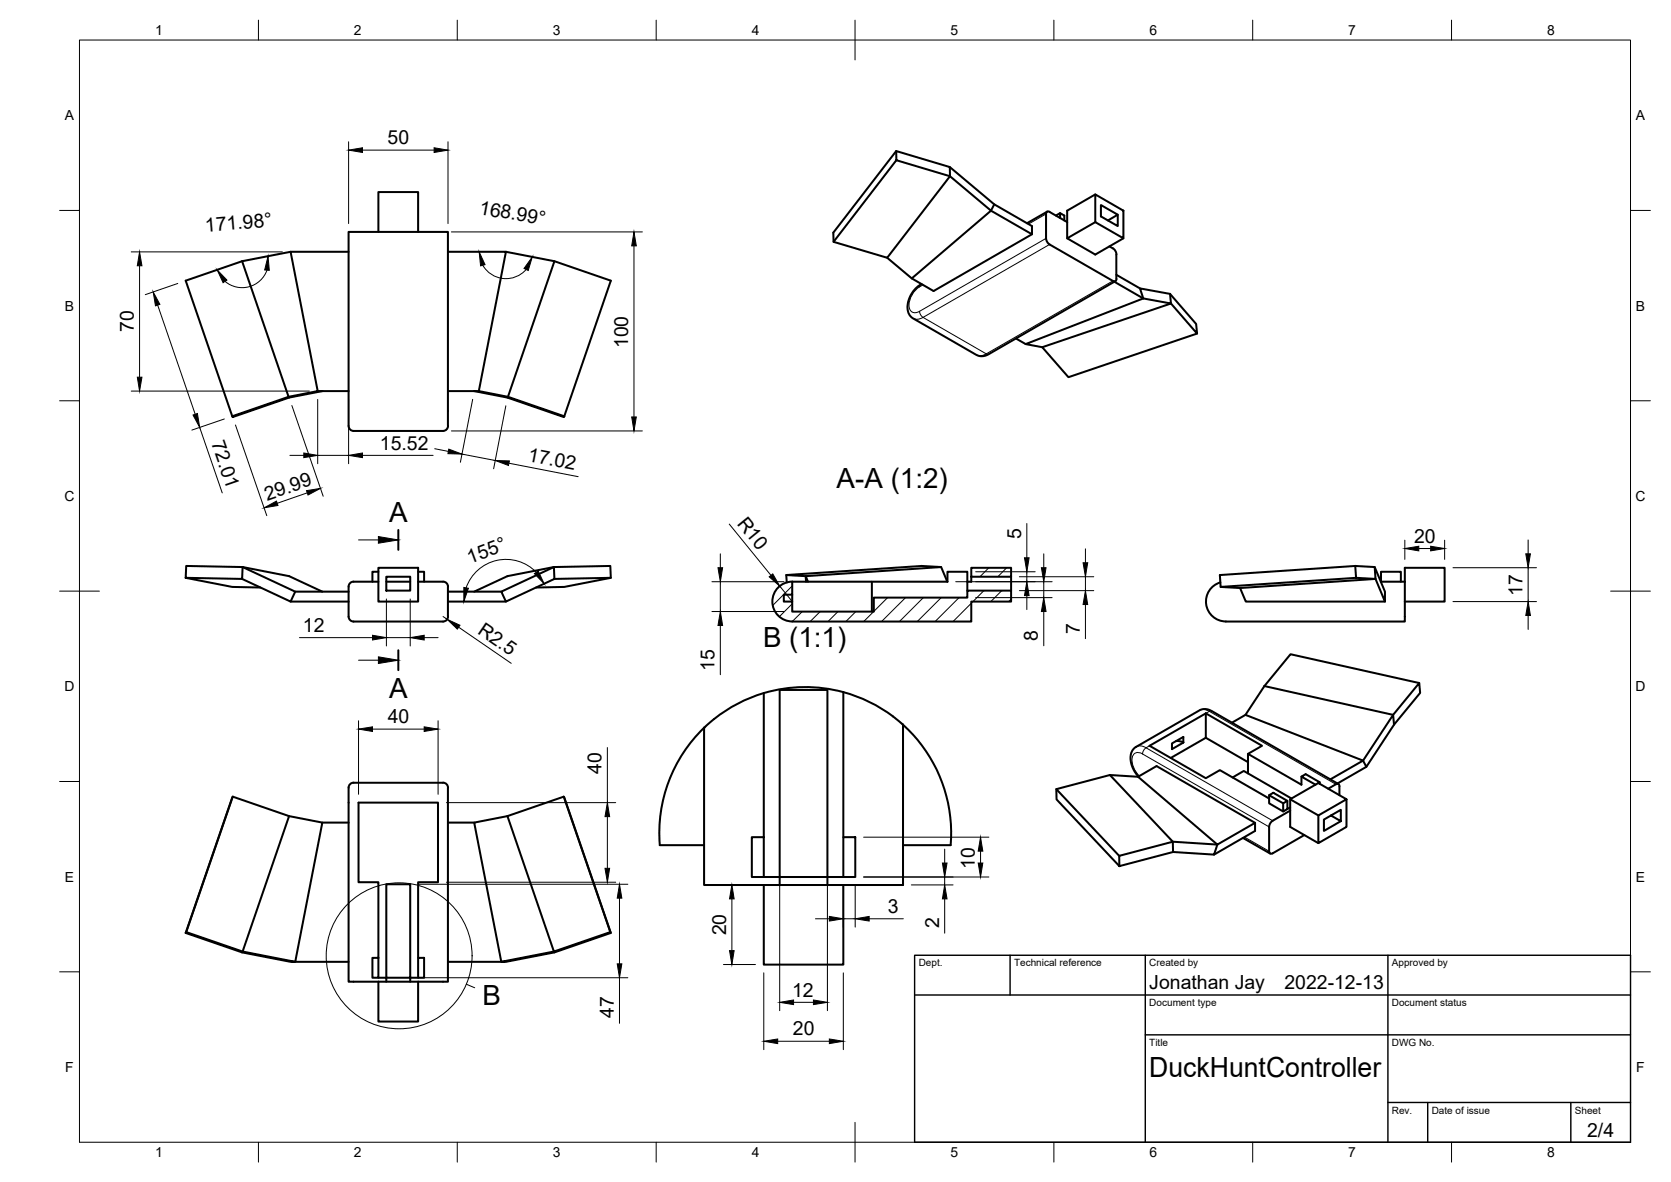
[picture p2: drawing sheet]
<svg xmlns="http://www.w3.org/2000/svg" width="420mm" height="297mm" viewBox="0 0 420 297" stroke-linecap="round" stroke-linejoin="round" font-family="sans-serif">
<!-- layer: Visible -->
<g fill="none" stroke="#000" stroke-width=".51">
<path d="M225.3 38l13.5 4 .1 2.3-13.5-4zM225.3 38l-15.8 20.5 .1 2.3 13.5 4 15.8-20.5 10.3 8.6 .8-1.5-11.2-9.4M87.7 58.3h24.9v47.8a2 2 0 0 1-.8 2.1l-22.9 .1a1.76 1.76 0 0 1-1.2-2.2zM95.1 58.3v-10h10v10M225.4 40.3l-15.8 20.5M250 51.4l9.5 5.4v2.1l-24.8 14.2-5.4-3.1M259.5 58.9l-10.3-6-19.9 17.1-6.2-5.2M263.3 53.2l-5.1 2.9M265.5 54.2l1.1-.6 1 .6v1.2M266.6 53.6v1.2M268.3 55.8l-4.4-2.6-.3-.1-.5 .3-.1 6.5 .2 .7 .4 .6 16.2 9.4 .7 .1 .2-.6M275.4 48.9l7.1 4v7l-7.1-4.1z"/>
<path d="M275.4 55.8l-7.1 4.1 7.1 4.1 7.1-4.1M275.4 48.9l-7.1 4v7M281.1 54v2.8l-4.3-2.4v-2.9l4.3 2.5-2.5 1.4M60.9 65.6l-14.2 4.9 11.7 34.1M73.1 63.3l-12.2 2.3M87.7 63.3h-14.6l6.8 35-7.3 1.4-11.7-34.1M112.6 63.3h14.6l-6.8 35 7.3 1.4 11.7-34.1M127.2 63.3l12.2 2.3 14.2 4.9-11.7 34.1M279 61.9a2.3 2.3 0 0 1 1.7 2M280.2 70.8l7.3 4.2-29.6 11.5 4.2 .8M280.4 70.7l-31.8 18.3-1.4 .5h-.9l-.8-.3-15.9-9.2a4.2 4.2 0 0 1-.8-5.5l1.4-2 1.5-1.1M280.7 69.1l5.9 3.4"/>
<path d="M280.7 64v6.1M286.6 72.5l7.6 1.4 .2 2.4-6.9-1.3zM294.2 73.9l6.6 7.5 .2 2.4-6.6-7.5-32.3 11 6.5 7.5 32.4-11M79.9 98.3h7.8M81 98.3l-8.3 1.6M112.6 98.3h7.8M119.2 98.3l8.4 1.6M127.7 99.7l14.2 4.9-.1 .2-14.2-4.9zM255.4 85.1l2.5 1.4M58.4 104.6l14.2-4.9 .1 .2-14.2 4.9zM46.7 145.2l11.7 2.3 7.1 .1M46.8 142.2l14.2 .3-.1 3-14.2-.3z"/>
<path d="M60.9 145.5l12.2 5.7 1.1-2.5-13.2-6.2 11.7 2.3 8.3 3.9M73.1 151.2h14.6M74.2 148.7h13.5M88.9 146.2h6.2M88.9 146.2a1.26 1.26 0 0 0-1.2 1.2v7.5a1.26 1.26 0 0 0 1.2 1.3h22.5a1.23 1.23 0 0 0 1.2-1.3v-7.5a1.26 1.26 0 0 0-1.2-1.2M95.1 143.7h-1.5v2.5M95.1 142.7h10v8.5h-10zM97.1 144.9h6v3.5h-6zM97.1 146.2h6M105.1 143.7h1.5v2.5M105.1 146.2h6.3M112.6 148.7h13.4"/>
<path d="M112.6 151.2h14.6M126 148.7l13.3-6.2 .1 3-12.2 5.7zM139.4 145.5l14.2-.3-.1-3-14.2 .3-11.7 2.3-8.4 3.9M153.6 145.2l-11.7 2.3-7.1 .1M197.7 144.5l.1 1.9M199.2 149.4v1.8M199.2 146.2a5 5 0 0 0-5 5 5 5 0 0 0 5 5M202.7 146.2l-.1-1.4-4.9-.3 34.1-2.3 4.8 .3 1.6 3.7M219.2 146.2v7.5M236.6 142.5l-34 2.3 .6 1.4M243.2 146.2v-2.5h-5v2.5h-39v3.2h-2.1v1.8h2.1v2.5h20.5v-3.5h23.5v-1.8h11v2.8h-10v5h-45M243.2 146.2v2.2"/>
<path d="M244.2 142.7h10v2.2h-10zM244.2 144.9v1.3h-1M254.2 144.9v3.5M306.8 146.4a5 5 0 0 0-3.5 5.5 5 5 0 0 0 4.9 4.3M311.8 147.8l1.4 3.4h35M340.8 142.2l4.9 .3 .2 3-4.9-.3zM340.8 142.2l-34.1 2.3 .2 3 4.9 .3 34.1-2.3 2.3 5.7v-2.5l-2.5-6.2M341 145.2l-34.1 2.3M347.2 146.2h6M347.2 146.2v-2.5h5v2.5M353.2 146.2v10h-45M353.2 146.2v-3.5h10v8.5h-10"/>
<path d="M192 174.2v36.2M192.1 174.2a37.3 37.3 0 0 0-14.4 8l-.7 .7v39.5h50.1v-40.3M212.1 173.9a36.7 36.7 0 0 0-20 .3M303.2 179.3l-14.1 8.1 14.1 8.2 3.5-2.1 12.4 7.2M303.2 179.3l14.1 8.1-3.5 2 13.4 7.8v-2M303.2 179.3v6.1l10.6 6.1M313.2 179.6l-3.4 2M317.9 172.4l32.4 7.2 6.5-8 .3 2.5-6.6 8M317.9 172.4l-4.7 7.2 29.5 11.5-8.2 4.8M350.3 179.6l.2 2.5-6.9 10.6-.9-1.6zM356.8 171.6l-32.3-7.2-6.6 8M88.2 196.9l.7-.2h22.5a1.42 1.42 0 0 1 1.2 1.9v48.1h-24.9v-47.8a2.31 2.31 0 0 1 .5-2z"/>
<path d="M177.1 182.9a36.7 36.7 0 0 0-11.2 29.5M265.6 198.3l.1 2.6 15.8 16.8M279.1 194.8l7.1 .4 19.9 17 9.5-5.4M286.2 195.2l4.6-2.7 24.8 14.3v2l-10.3 6M286.3 195.1l-1-1.2-.9-2.2v-2.2l.7-1.3 16.6-9.7 1.5-.3 1.5 .5 31.8 18.3M294.7 186.8l2.8-1.6v1.4l-2.8 1.7zM295.7 186.2l1.2 .1 .7 .3M303.2 185.4l-8.8 5.1M309.9 195.4l2.8-1.7 12 7M313.8 189.4v5M319.1 199.8l1.1-.6 3.5 2.1-1.1 .6zM319.1 199.8v2.1l3.5 2"/>
<path d="M331.5 196.8l.3-.2-3.5-2.1-1.1 .7 3.6 2M331.5 196.8l-7.1 4.1v2.8M331.5 196.8l7.1 4.1-7.1 4v7l7.1-4.1v-6.9M331.8 196.6v.4M335.9 197.1l-1.9 1.1M335.9 197.1l.4-.1 .4 .2 .1 2.6M343.6 192.7l-7.3 4.2M58.5 200.2l-11.8 34.2M72.7 205.1l8.3 1.6-6.8 35h13.5M81 206.7h6.7M112.6 206.7h6.6M127.6 205.1l11.7 34 14.2-4.9 .1 .2-14.2 4.9"/>
<path d="M127.6 205.1l14.2-4.9 11.7 34M127.6 205.1l-8.4 1.6 6.8 35h-13.4M141.8 200.2l11.8 34.2M165.9 212.4h11.1M189 210.4h3v10h-3zM212 210.4l.1-36.5a36.1 36.1 0 0 1 14.2 7.6l.6 .5a36.7 36.7 0 0 1 12.1 30.4h-11.9M212 210.4h3.1v10h-3.1zM281.4 215.1l13.5-3.6 .1 2.6-13.5 3.6zM295 214.1l10.3 .7 .8-2.6-11.2-.7-15.8-16.7-13.5 3.5 15.8 16.8M312.5 210.6l6.9 3.9M319.1 207.8v6.1M323.7 201.3v2l-1.1 .6v-2"/>
<path d="M324.4 203.7l-4.7 2.8-.4 .6-.2 .7M324.4 202.9l-.7 .4M324.4 203.7v4.1l7.1 4.1M324.4 200.9l7.1 4M328 209.9l-8 4.5-.6 .1-.3-.6M334.7 204.9l2.4 1.5v-2.9l-4.2 2.5v2.8l4.2-2.4M46.8 234.2l14.2 4.9-.1 .2-14.2-4.9zM46.8 234.2l11.7-34 14.2 4.9-11.7 34 13.2 2.6h-1.1l-12.2-2.4M192 220.4h4v2M192 222.4v20h20v-20M212 220.4h-16v-47h12v49M95.1 240.7v5h-1.5v-5h1.5v-19h-5v-20h20v20h-5v19"/>
<path d="M95.1 245.7h2v1M95.1 246.7v10h10v-10M105.1 240.7h1.5v5h-1.5zM105.1 245.7h-8v-23.5h6v24.5M126 241.7l13.3-2.6 .1 .2-12.2 2.4z"/>
</g>
<!-- layer: Visible Narrow -->
<g fill="none" stroke="#000" stroke-width=".25">
<path d="M263 59.9l-31.8 18.3a1.62 1.62 0 0 1-1.9 .2 1.62 1.62 0 0 1-.7-1.7 5.9 5.9 0 0 1 2.6-4.6M263 53.8l-4.4 2.5M231.2 78.2l.4 1.1 .5 .5M231.5 71.5l-.3 .6M232.1 71.6l-.9 .5M232.1 79.8l15.9 9.1M232.1 79.8a2.59 2.59 0 0 1-2.5 .2M263.9 61.4l-31.8 18.4M279.8 70.6l-31.8 18.3M248 88.9a2.59 2.59 0 0 1-2.5 .3M248 88.9l.6 .1M301.6 178.5a2.43 2.43 0 0 1 2.5 .3l.6-.1"/>
<path d="M303.2 179.3l.9-.5 31.8 18.3M285.7 187.7a2.41 2.41 0 0 1 2.5 .2M287.3 189.5l31.8 18.3M287.3 189.5a1.65 1.65 0 0 0-2-.2 1.65 1.65 0 0 0-.7 1.9l.6 2 1.3 1.8M288.2 187.9l-.6 .5-.3 1.1M289.1 187.4l-.9 .5 31.8 18.4M312.9 210.4l6.2 3.5"/>
</g>
<!-- layer: BORDER -->
<g fill="none" stroke="#000" stroke-width=".25">
<path d="M20 10.1h390v276.9h-390zM65 5.1v5M115 5.1v5M165 5.1v5M215 5.1v10M265 5.1v5M315 5.1v5M365 5.1v5M15 52.9h5M410 52.9h5M15 100.7h5M410 100.7h5"/>
<path d="M15 148.6h10M405 148.6h10M15 196.4h5M410 196.4h5M15 244.2h5M410 244.2h5M65 287v5M115 287v5M165 287v5M215 282.1v9.9M265 287v5M315 287v5"/>
<path d="M365 287v5"/>
</g>
<!-- layer: TITLEBLOCK -->
<path d="M230 240.1h180v46.9h-180zM230 250h180M254 240.1v9.9M288 240.1v46.9M349 240.1v46.9M288 260.1h122M349 277.1h61M359 277.1v9.9M395 277.1v9.9" fill="none" stroke="#000" stroke-width=".36"/>
<!-- layer: Hatching -->
<g fill="none" stroke="#000" stroke-width=".25">
<path d="M199.2 147.2l-4.9 4.9M199.2 151.7l-3.2 3.3M201.7 153.7l-2.5 2.5M206.2 153.7l-2.5 2.5M210.7 153.7l-2.5 2.5M215.2 153.7l-2.5 2.5M223.2 150.2l-6 6M227.7 150.2l-6 6M232.2 150.2l-6 6M236.7 150.2l-6 6M241.2 150.2l-6.1 6M244.2 151.6l-4.6 4.6"/>
<path d="M244.2 156.1l-.1 .1M247.4 148.4l-2.8 2.8M248.6 142.7l-2.2 2.2M251.9 148.4l-2.8 2.8M253.1 142.7l-2.2 2.2M254.2 150.6l-.6 .6"/>
</g>
<!-- layer: Section Lines -->
<path d="M100.2 133.2v5M100.2 163.4v5" fill="none" stroke="#000" stroke-width=".51"/>
<path d="M90.1 135.7h5M90.1 165.9h5" fill="none" stroke="#000" stroke-width=".25"/>
<path d="M95.1 134.8l5.1 .9-5.1 .8zM95.1 165.1l5.1 .8-5.1 .8z" fill="#000" stroke="#000" stroke-width=".25"/>
<!-- layer: Detail Boundary -->
<g fill="none" stroke="#000" stroke-width=".25">
<path d="M117.3 247.3l2.1 .9"/>
<circle cx="100.4" cy="240.2" r="18.3"/>
</g>
<!-- layer: FD_Dimensions -->
<g fill="none" stroke="#000" stroke-width=".25">
<path d="M87.7 35.6v20.6M91.1 37.7h18.1M112.6 35.6v20.6M113.5 58.3h48M33 63.3h38M35.1 66.8v28M39.6 76.7l9.5 27.4M44.7 71.2l-8.2 2.8M67.1 67.9a6.6 6.6 0 0 1-10.5 2.8M121.4 66.7a6.7 6.7 0 0 0 10.9 1M159.4 61.8v43M33 98.3h44.8"/>
<path d="M50.2 107.4l5.7 16.5M56.4 105.3l-8.2 2.8M59.2 106.8l7.9 22.8M72.9 114.4h3.5M73.4 101.9l7.9 22.8M79.9 100.4v16.1M79.9 114.4h7.8M87.7 100.4v16.1M91.1 114.4h17.8M109.3 112.8l3.4 .6M113.5 108.3h48M116.2 114.1l8.3 1.6"/>
<path d="M118.9 100.4l-3.1 15.8M127.2 102l-3.1 15.8M128 116.4l17.4 3.4M77.3 123.9l-7.6 2.6M181.1 139.2v3.5M183.4 131.7l10.4 12.9M258.2 131.6v8.6M262.4 139.2v3.5M272.9 137.9v3.5M353.2 135.7v4.9M356.7 137.8h3M363.2 135.7v4.9"/>
<path d="M384.2 135.7v3.5M97.2 150.5v11.8M103.1 150.5v11.8M111.4 154.9l1 .7M115.3 157.6l13.2 9.1M134.8 143.8a10.6 10.6 0 0 0-17.6 3.9M179 146.2h18.1M179 153.7h18.1M181.1 146.2v7.5M181.1 157.2v12.4M196.1 147.3l3.1 3.9M240.3 146.2h24.2"/>
<path d="M245.3 150.2h19.2M245.3 143.7h15M256.3 144.9h18.7M256.3 148.4h18.7M258.2 143.7v2.5M258.2 149.7v3.5M262.4 146.2v4M262.4 153.7v8.6M272.9 144.9v3.5M272.9 151.9v8.6M365.3 142.7h21M365.3 151.2h21"/>
<path d="M384.2 142.7v8.5M384.2 154.7v3.5M75.3 160.2h18.4M97.2 160.2h5.9M106.7 160.2h3.5M90.1 181.1v18.5M93.7 183.2h13M110.2 181.1v18.5M152.7 187.9v13.8M112.2 201.7h42.6M152.7 205.2v13M217.1 210.4h31.5"/>
<path d="M237.5 213.4v3.5M246.5 213.9v3M105.3 222.2h52.6M112.2 221.7h42.6M155.8 225.7v16.5M181.9 222.4h8M184 225.9v13M196 222.5v31.5M205 230.9h3.5M208 222.5v31.5M212 222.5v10.5M212 230.9h3"/>
<path d="M215 222.5v10.5M217.1 220.4h31.5M218.5 230.9h8.6M229.2 222.4h10.4M237.5 220.4v2M237.5 225.9v8.6M105.3 245.7h52.6M155.8 245.7v11.5M181.9 242.4h8M192 244.5v19.3M199.5 251.9h5M212 244.5v19.3"/>
<path d="M195.5 261.7h13"/>
</g>
<g fill="#000" stroke="#000" stroke-width=".25">
<path d="M87.7 37.7l3.4-.6v1.2zM109.2 37.1l3.4 .6-3.4 .6zM35.1 63.3l.6 3.5h-1.2zM38.5 73.4l1.7 3.1-1.1 .4zM54.6 67.8l2.5 2.6-1 .6zM67.4 64.4l.3 3.5-1.2-.1zM120.5 63.3l1.5 3.2-1.2 .3zM133.8 64.6l-1 3.4-1-.5zM159.4 58.3l.6 3.5h-1.2zM34.5 94.8h1.2l-.6 3.5zM48.5 104.3l1.1-.4 .6 3.5zM76.4 113.8l3.5 .6-3.5 .6z"/>
<path d="M87.7 114.4l3.4-.6v1.2zM112.8 112.9l3.4 1.2-3.6-.1zM124.5 115.7l3.6 .1-.3 1.2zM158.8 104.8h1.2l-.6 3.5zM66.4 127.6l3.1-1.7 .4 1.1zM77.1 123.3l3.5-.6-3.2 1.7zM353.2 137.8l3.5-.5v1.1zM359.7 137.3l3.5 .5-3.5 .6zM383.6 139.2h1.2l-.6 3.5zM93.7 159.6l3.5 .6-3.5 .6zM103.1 160.2l3.6-.6v1.2zM112.4 155.6l3.3 1.5-.7 1z"/>
<path d="M116.6 147.6l1.2 .2-1.2 3.4zM134.4 144.2l.9-.7 1.5 3.2zM180.5 142.7h1.2l-.6 3.5zM181.1 153.7l.6 3.5h-1.2zM193.4 145l.9-.8 1.8 3.1zM258.2 146.2l.6 3.5h-1.2zM257.6 140.2h1.2l-.6 3.5zM261.9 142.7h1.1l-.6 3.5zM262.4 150.2l.6 3.5h-1.1zM272.3 141.4h1.2l-.6 3.5zM272.9 148.4l.6 3.5h-1.2zM384.2 151.2l.6 3.5h-1.2z"/>
<path d="M90.1 183.2l3.6-.5v1.1zM106.7 182.7l3.5 .5-3.5 .6zM152.1 218.2h1.2l-.6 3.5zM152.7 201.7l.6 3.5h-1.2zM237 216.9h1.1l-.6 3.5zM246 216.9h1.1l-.6 3.5zM246.5 210.4l.6 3.5h-1.1zM155.8 222.2l.6 3.5h-1.2zM184 222.4l.6 3.5h-1.2zM183.4 238.9h1.2l-.6 3.5zM208.5 230.3l3.5 .6-3.5 .6zM215 230.9l3.5-.6v1.2z"/>
<path d="M237.5 222.4l.6 3.5h-1.1zM155.2 242.2h1.2l-.6 3.5zM196 251.9l3.5-.6v1.2zM204.5 251.3l3.5 .6-3.5 .6zM192 261.7l3.5-.6v1.2zM208.5 261.1l3.5 .6-3.5 .6z"/>
</g>
<g font-size="7">
<text x="210.4" y="122.5">A-A (1:2)</text>
<text x="97.8" y="131.2">A</text>
<text x="191.9" y="162.5">B (1:1)</text>
<text x="97.8" y="175.4">A</text>
<text x="121.3" y="252.6">B</text>
<text x="289" y="270.6">DuckHuntController</text>
</g>
<g font-size="4.9">
<text x="97.5" y="36.3">50</text>
<text x="120.3" y="53.7" transform="rotate(10 120.3 53.7)">168.99°</text>
<text x="51.7" y="58.3" transform="rotate(-5 51.7 58.3)">171.98°</text>
<text x="33.6" y="83.5" transform="rotate(-90 33.6 83.5)">70</text>
<text x="157.9" y="87.5" transform="rotate(-90 157.9 87.5)">100</text>
<text x="53.1" y="111.3" transform="rotate(71 53.1 111.3)">72.01</text>
<text x="95.5" y="113">15.52</text>
<text x="132.5" y="115.8" transform="rotate(11 132.5 115.8)">17.02</text>
<text x="67.2" y="125.8" transform="rotate(-19 67.2 125.8)">29.99</text>
<text x="185.1" y="131.6" transform="rotate(51 185.1 131.6)">R10</text>
<text x="256.7" y="135.5" transform="rotate(-90 256.7 135.5)">5</text>
<text x="355.6" y="136.4">20</text>
<text x="118.2" y="141.7" transform="rotate(-20 118.2 141.7)">155°</text>
<text x="382.8" y="149.8" transform="rotate(-90 382.8 149.8)">17</text>
<text x="76.2" y="158.8">12</text>
<text x="119.9" y="159" transform="rotate(34 119.9 159)">R2.5</text>
<text x="261" y="161.1" transform="rotate(-90 261 161.1)">8</text>
<text x="271.5" y="159.3" transform="rotate(-90 271.5 159.3)">7</text>
<text x="179.7" y="168.7" transform="rotate(-90 179.7 168.7)">15</text>
<text x="97.5" y="181.8">40</text>
<text x="151.3" y="194.5" transform="rotate(-90 151.3 194.5)">40</text>
<text x="245.1" y="218.3" transform="rotate(-90 245.1 218.3)">10</text>
<text x="223.2" y="229.4">3</text>
<text x="236.1" y="233.2" transform="rotate(-90 236.1 233.2)">2</text>
<text x="182.6" y="235.1" transform="rotate(-90 182.6 235.1)">20</text>
<text x="199.2" y="250.5">12</text>
<text x="289" y="248.5">Jonathan Jay</text>
<text x="323" y="248.5">2022-12-13</text>
<text x="154.4" y="255.8" transform="rotate(-90 154.4 255.8)">47</text>
<text x="199.4" y="260.2">20</text>
<text x="399.1" y="285.7">2/4</text>
</g>
<g font-size="3.5">
<text x="39" y="8.8">1</text>
<text x="89" y="8.8">2</text>
<text x="139" y="8.8">3</text>
<text x="189" y="8.8">4</text>
<text x="239" y="8.8">5</text>
<text x="289" y="8.8">6</text>
<text x="339" y="8.8">7</text>
<text x="389" y="8.8">8</text>
<text x="16.3" y="30.2">A</text>
<text x="411.3" y="30.2">A</text>
<text x="16.3" y="78">B</text>
<text x="411.3" y="78">B</text>
<text x="16.2" y="125.9">C</text>
<text x="411.2" y="125.9">C</text>
<text x="16.2" y="173.7">D</text>
<text x="411.2" y="173.7">D</text>
<text x="16.3" y="221.6">E</text>
<text x="411.3" y="221.6">E</text>
<text x="16.4" y="269.4">F</text>
<text x="411.4" y="269.4">F</text>
<text x="39" y="290.8">1</text>
<text x="89" y="290.8">2</text>
<text x="139" y="290.8">3</text>
<text x="189" y="290.8">4</text>
<text x="239" y="290.8">5</text>
<text x="289" y="290.8">6</text>
<text x="339" y="290.8">7</text>
<text x="389" y="290.8">8</text>
</g>
<g font-size="2.5">
<text x="231" y="242.9">Dept.</text>
<text x="255" y="242.9">Technical reference</text>
<text x="289" y="242.9">Created by</text>
<text x="350" y="242.9">Approved by</text>
<text x="289" y="252.8">Document type</text>
<text x="350" y="252.8">Document status</text>
<text x="289" y="262.9">Title</text>
<text x="350" y="262.9">DWG No.</text>
<text x="350" y="279.9">Rev.</text>
<text x="360" y="279.9">Date of issue</text>
<text x="396" y="279.9">Sheet</text>
</g>
</svg>
